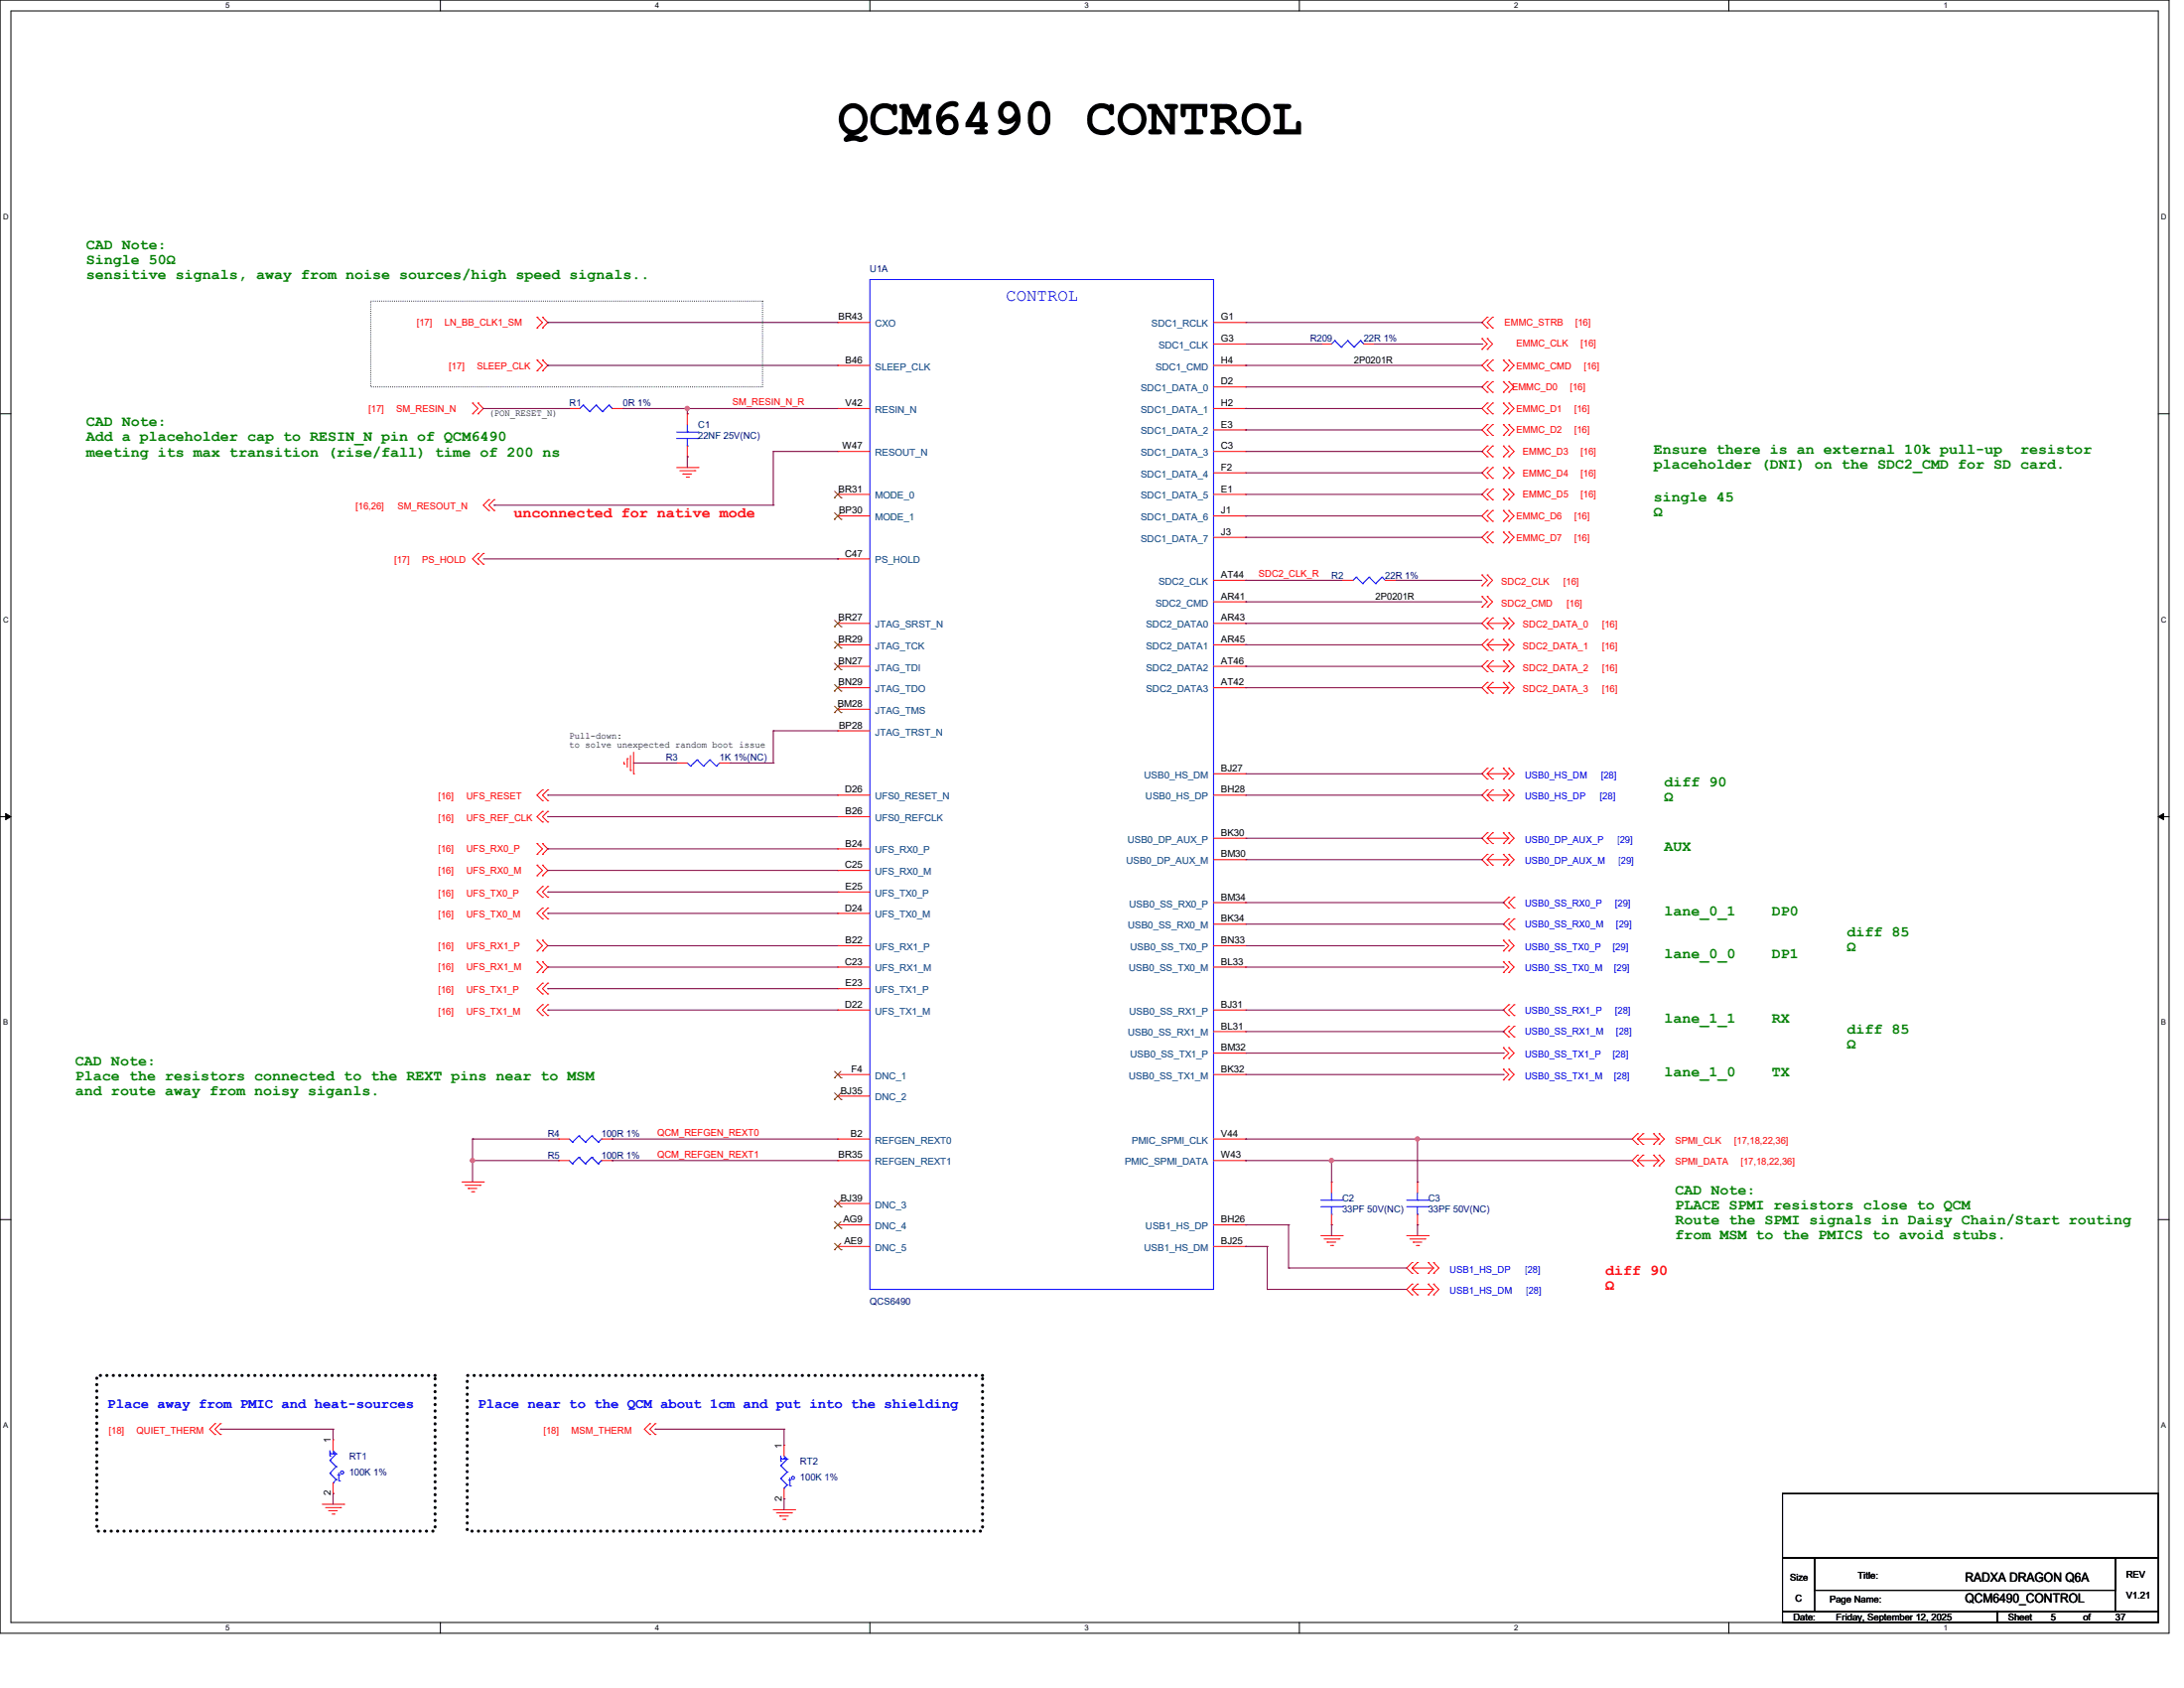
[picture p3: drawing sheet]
<svg xmlns="http://www.w3.org/2000/svg" width="558mm" height="431mm" viewBox="0 0 558 431" stroke-linecap="round" stroke-linejoin="round" font-family="sans-serif">
<g fill="none" stroke="#000" stroke-width=".25">
<path d="M0 0h554.2v417h-554.2zM2.8 2.8h548.6v411.5h-548.6zM112.5 0v2.8M222.2 0v2.8M332 0v2.8M441.7 0v2.8M0 105.7h2.8M551.4 105.7h2.8M0 208.5h2.8M1.4 207.7l1.4 .8-1.4 .8zM551.4 208.5l1.4-.8v1.6zM551.4 208.5h2.8"/>
<path d="M0 311.4h2.8M551.4 311.4h2.8M455.4 381.3h96v16.5h-96zM455.4 397.8h8.2v13.7h-8.2zM463.6 397.8h76.9v8.3h-76.9zM540.5 397.8h10.9v13.7h-10.9zM112.5 414.3v2.7M222.2 414.3v2.7M332 414.3v2.7M441.7 414.3v2.7M455.4 411.5h54.9v2.8h-54.9zM463.6 411.5h82.3"/>
<path d="M510.3 411.5h41.1v2.8h-41.1zM545.9 411.5h.1"/>
</g>
<path d="M1.4 207.7l1.4 .8-1.4 .8zM551.4 208.5l1.4-.8v1.6z" fill="#000"/>
<path d="M24.7 351.2h86.5v39.7h-86.5zM119.4 351.2h131.6v39.7h-131.6z" fill="none" stroke="#000" stroke-width=".8" stroke-dasharray="0 1.6"/>
<path d="M94.7 76.9h100.1v21.9h-100.1z" fill="none" stroke="#000" stroke-width=".25" stroke-dasharray="0 .5"/>
<g fill="none" stroke="#f00" stroke-width=".25">
<path d="M137.2 83.7h.1M137.2 81h.1M137.2 94.7h.1M137.2 91.9h.1M137.2 81l1.4 1.3-1.4 1.4M137.2 91.9l1.4 1.4-1.4 1.4M138.6 81h.1M138.6 83.7h.1M138.6 91.9h.1M138.6 94.7h.1M138.6 81l1.4 1.3-1.4 1.4M138.6 91.9l1.4 1.4-1.4 1.4"/>
<path d="M214 82.3h.1M214 93.3h.1M214 82.3h8.2M214 93.3h8.2M310 82.3h8.3M310 93.3h8.3M310 98.8h8.3M310 87.8h8.3M318.3 82.3h.1M318.3 93.3h.1M318.3 98.8h.1M318.3 87.8h.1"/>
<path d="M337.5 87.8h.1M337.5 87.8h2.7M348.4 87.8h2.8M351.2 87.8h.1M378.6 89.2h.1M378.6 86.4h.1M378.6 86.4l1.4 1.4-1.4 1.4M380 91.9h.1M380 94.7h.1M380 89.2h.1M380 86.4h.1M380 81h.1"/>
<path d="M380 83.7h.1M380 97.5h.1M380 91.9l-1.4 1.4 1.4 1.4M380 86.4l1.3 1.4-1.3 1.4M380 81l-1.4 1.3 1.4 1.4M380 97.5l-1.4 1.3 1.4 1.4M381.3 94.7h.1M381.3 91.9h.1M381.3 83.7h.1M381.3 81h.1M381.3 97.5h.1M381.3 91.9l-1.3 1.4 1.3 1.4"/>
<path d="M381.3 97.5l-1.3 1.3 1.3 1.4M381.3 81l-1.3 1.3 1.3 1.4M384.1 94.7h.1M384.1 91.9h.1M384.1 97.5h.1M384.1 91.9l1.4 1.4-1.4 1.4M384.1 97.5l1.4 1.3-1.4 1.4M385.5 94.7h.1M385.5 91.9h.1M385.5 97.5h.1M385.5 91.9l1.3 1.4-1.3 1.4M385.5 97.5l1.3 1.3-1.3 1.4"/>
<path d="M120.7 105.7h.1M120.7 102.9h.1M120.7 102.9l1.4 1.4-1.4 1.4M122.1 102.9h.1M122.1 105.7h.1M122.1 102.9l1.4 1.4-1.4 1.4M145.5 104.3h.1M145.5 104.3h2.7M156.4 104.3h2.8M159.2 104.3h.1M172.9 119.4h5.5M175.6 105.7h.1"/>
<path d="M175.6 116.6h.1M175.6 105.7v2.7M175.6 113.9v2.7M178.4 119.4h.1M214 104.3h.1M214 115.3h.1M214 104.3h8.2M214 115.3h8.2M310 104.3h8.3M310 115.3h8.3M310 109.8h8.3M318.3 104.3h.1"/>
<path d="M318.3 109.8h.1M318.3 115.3h.1M380 102.9h.1M380 105.7h.1M380 108.4h.1M380 111.2h.1M380 100.2h.1M380 113.9h.1M380 116.6h.1M380 119.4h.1M380 102.9l-1.4 1.4 1.4 1.4M380 108.4l-1.4 1.4 1.4 1.4"/>
<path d="M380 113.9l-1.4 1.4 1.4 1.3M380 119.4l-1.4 1.3 1.4 1.4M381.3 105.7h.1M381.3 102.9h.1M381.3 111.2h.1M381.3 108.4h.1M381.3 100.2h.1M381.3 116.6h.1M381.3 113.9h.1M381.3 119.4h.1M381.3 102.9l-1.3 1.4 1.3 1.4M381.3 108.4l-1.3 1.4 1.3 1.4"/>
<path d="M381.3 113.9l-1.3 1.4 1.3 1.3M381.3 119.4l-1.3 1.3 1.3 1.4M384.1 105.7h.1M384.1 102.9h.1M384.1 111.2h.1M384.1 108.4h.1M384.1 100.2h.1M384.1 116.6h.1M384.1 113.9h.1M384.1 119.4h.1M384.1 102.9l1.4 1.4-1.4 1.4M384.1 108.4l1.4 1.4-1.4 1.4"/>
<path d="M384.1 119.4l1.4 1.3-1.4 1.4M384.1 113.9l1.4 1.4-1.4 1.3M385.5 105.7h.1M385.5 102.9h.1M385.5 111.2h.1M385.5 108.4h.1M385.5 100.2h.1M385.5 116.6h.1M385.5 113.9h.1M385.5 119.4h.1M385.5 102.9l1.3 1.4-1.3 1.4M385.5 108.4l1.3 1.4-1.3 1.4"/>
<path d="M385.5 113.9l1.3 1.4-1.3 1.3M385.5 119.4l1.3 1.3-1.3 1.4M124.9 127.6h.1M124.9 130.3h.1M124.9 127.6l-1.4 1.4 1.4 1.3M126.2 127.6h.1M126.2 130.3h.1M126.2 127.6l-1.3 1.4 1.3 1.3M173.7 120.2h3.8M174.5 121h.1M174.5 121h2.2M175.3 121.8h.6"/>
<path d="M175.9 121.8h.1M177.5 120.2h.1M214 126.2h.1M214 131.7h.1M214 126.2h8.2M214 131.7h8.2M310 126.2h8.3M310 131.7h8.3M310 120.7h8.3M310 137.2h8.3M318.3 120.7h.1M318.3 126.2h.1"/>
<path d="M318.3 131.7h.1M318.3 137.2h.1M380 130.3h.1M380 133.1h.1M380 135.8h.1M380 138.6h.1M380 124.9h.1M380 127.6h.1M380 122.1h.1M380 130.3l-1.4 1.4 1.4 1.4M380 135.8l-1.4 1.4 1.4 1.4M380 124.9l-1.4 1.3 1.4 1.4"/>
<path d="M381.3 133.1h.1M381.3 130.3h.1M381.3 138.6h.1M381.3 135.8h.1M381.3 127.6h.1M381.3 124.9h.1M381.3 122.1h.1M381.3 130.3l-1.3 1.4 1.3 1.4M381.3 124.9l-1.3 1.3 1.3 1.4M381.3 135.8l-1.3 1.4 1.3 1.4M384.1 133.1h.1M384.1 130.3h.1"/>
<path d="M384.1 138.6h.1M384.1 135.8h.1M384.1 127.6h.1M384.1 124.9h.1M384.1 122.1h.1M384.1 130.3l1.4 1.4-1.4 1.4M384.1 135.8l1.4 1.4-1.4 1.4M384.1 124.9l1.4 1.3-1.4 1.4M385.5 133.1h.1M385.5 130.3h.1M385.5 138.6h.1M385.5 135.8h.1"/>
<path d="M385.5 127.6h.1M385.5 124.9h.1M385.5 122.1h.1M385.5 130.3l1.3 1.4-1.3 1.4M385.5 135.8l1.3 1.4-1.3 1.4M385.5 124.9l1.3 1.3-1.3 1.4M122.1 141.3h.1M122.1 144.1h.1M122.1 141.3l-1.4 1.4 1.4 1.4M123.5 141.3h.1M123.5 144.1h.1M123.5 141.3l-1.4 1.4 1.4 1.4"/>
<path d="M214 142.7h.1M214 159.2h.1M214 159.2h8.2M214 142.7h8.2M310 159.2h8.3M310 148.2h8.3M310 153.7h8.3M318.3 148.2h.1M318.3 153.7h.1M318.3 159.2h.1M342.9 148.2h.1M342.9 148.2h2.8"/>
<path d="M353.9 148.2h2.8M356.7 148.2h.1M378.6 146.8h.1M378.6 149.6h.1M378.6 152.3h.1M378.6 155h.1M378.6 146.8l1.4 1.4-1.4 1.4M378.6 152.3l1.4 1.4-1.4 1.3M380 146.8h.1M380 149.6h.1M380 152.3h.1M380 155h.1"/>
<path d="M380 157.8h.1M380 159.2h.1M380 146.8l1.3 1.4-1.3 1.4M380 152.3l1.3 1.4-1.3 1.3M380 157.8l-1.4 1.4 1.4 1.3M380 159.2l1.3 1.3M380 159.2h5.5M381.3 157.8h.1M381.3 157.8l-1.3 1.4M384.1 157.8h.1M384.1 157.8l1.4 1.4M385.5 157.8h.1"/>
<path d="M385.5 157.8l1.3 1.4-1.3 1.3M385.5 159.2l-1.4 1.3M214 164.6h.1M214 170.1h.1M214 175.6h.1M214 164.6h8.2M214 170.1h8.2M214 175.6h8.2M310 164.6h8.3M310 170.1h8.3M310 175.6h8.3M318.3 164.6h.1"/>
<path d="M318.3 170.1h.1M318.3 175.6h.1M380 160.5h.1M380 166h.1M380 163.3h.1M380 164.6h.1M380 171.5h.1M380 168.7h.1M380 170.1h.1M380 177h.1M380 174.2h.1M380 175.6h.1"/>
<path d="M380 163.3l-1.4 1.3 1.4 1.4M380 164.6l1.3 1.4M380 164.6h5.5M380 168.7l-1.4 1.4 1.4 1.4M380 170.1l1.3 1.4M380 170.1h5.5M380 174.2l-1.4 1.4 1.4 1.4M380 175.6l1.3 1.4M380 175.6h5.5M381.3 160.5h.1M381.3 163.3h.1M381.3 166h.1"/>
<path d="M381.3 168.7h.1M381.3 171.5h.1M381.3 174.2h.1M381.3 177h.1M381.3 163.3l-1.3 1.3M381.3 168.7l-1.3 1.4M381.3 174.2l-1.3 1.4M384.1 160.5h.1M384.1 163.3h.1M384.1 166h.1M384.1 168.7h.1M384.1 171.5h.1"/>
<path d="M384.1 174.2h.1M384.1 177h.1M384.1 163.3l1.4 1.3M384.1 168.7l1.4 1.4M384.1 174.2l1.4 1.4M385.5 160.5h.1M385.5 163.3h.1M385.5 166h.1M385.5 168.7h.1M385.5 171.5h.1M385.5 174.2h.1M385.5 177h.1"/>
<path d="M385.5 163.3l1.3 1.3-1.3 1.4M385.5 164.6l-1.4 1.4M385.5 168.7l1.3 1.4-1.3 1.4M385.5 170.1l-1.4 1.4M385.5 174.2l1.3 1.4-1.3 1.4M385.5 175.6l-1.4 1.4M159.4 195.1h.1M159.4 194.6v.5M160.3 193.7h.1M160.3 193.7v2.2M161.1 196.7h.1M161.1 192.9v3.8"/>
<path d="M161.9 197.6h.1M161.9 192.1v5.5M172.9 194.8h.1M172.9 194.8h2.7M183.9 194.8h2.7M186.6 194.8h.1M214 181.1h.1M214 186.6h.1M214 181.1h8.2M214 186.6h8.2M310 197.6h8.3M318.3 197.6h.1"/>
<path d="M380 198.9h.1M380 196.2h.1M380 197.6h.1M380 196.2l-1.4 1.4 1.4 1.3M380 197.6l1.3 1.3M380 197.6h5.5M381.3 196.2h.1M381.3 198.9h.1M381.3 196.2l-1.3 1.4M384.1 196.2h.1M384.1 198.9h.1M384.1 196.2l1.4 1.4"/>
<path d="M385.5 196.2h.1M385.5 198.9h.1M385.5 196.2l1.3 1.4-1.3 1.3M385.5 197.6l-1.4 1.3M137.2 218.1h.1M137.2 215.4h.1M137.2 215.4l1.4 1.3-1.4 1.4M138.6 201.7h.1M138.6 204.4h.1M138.6 207.2h.1M138.6 209.9h.1M138.6 215.4h.1"/>
<path d="M138.6 218.1h.1M138.6 201.7l-1.4 1.3 1.4 1.4M138.6 207.2l-1.4 1.3 1.4 1.4M138.6 215.4l1.4 1.3-1.4 1.4M140 201.7h.1M140 204.4h.1M140 207.2h.1M140 209.9h.1M140 201.7l-1.4 1.3 1.4 1.4M140 207.2l-1.4 1.3 1.4 1.4M214 203h.1M214 208.5h.1"/>
<path d="M214 216.7h.1M214 203h8.2M214 208.5h8.2M214 216.7h8.2M310 203h8.3M310 214h8.3M310 219.5h8.3M318.3 203h.1M318.3 214h.1M318.3 219.5h.1M380 204.4h.1M380 201.7h.1"/>
<path d="M380 203h.1M380 215.4h.1M380 212.6h.1M380 214h.1M380 218.1h.1M380 219.5h.1M380 201.7l-1.4 1.3 1.4 1.4M380 203l1.3 1.4M380 203h5.5M380 212.6l-1.4 1.4 1.4 1.4M380 214l1.3 1.4M380 214h5.5"/>
<path d="M380 218.1l-1.4 1.4 1.4 1.4M380 219.5l1.3 1.4M380 219.5h5.5M381.3 201.7h.1M381.3 204.4h.1M381.3 212.6h.1M381.3 215.4h.1M381.3 218.1h.1M381.3 201.7l-1.3 1.3M381.3 212.6l-1.3 1.4M381.3 218.1l-1.3 1.4M384.1 201.7h.1"/>
<path d="M384.1 204.4h.1M384.1 212.6h.1M384.1 215.4h.1M384.1 218.1h.1M384.1 201.7l1.4 1.3M384.1 212.6l1.4 1.4M384.1 218.1l1.4 1.4M385.5 201.7h.1M385.5 204.4h.1M385.5 212.6h.1M385.5 215.4h.1M385.5 218.1h.1"/>
<path d="M385.5 201.7l1.3 1.3-1.3 1.4M385.5 203l-1.4 1.4M385.5 212.6l1.3 1.4-1.3 1.4M385.5 214l-1.4 1.4M385.5 218.1l1.3 1.4-1.3 1.4M385.5 219.5l-1.4 1.4M137.2 223.6h.1M137.2 220.9h.1M137.2 220.9l1.4 1.3-1.4 1.4M138.6 220.9h.1M138.6 223.6h.1M138.6 226.4h.1"/>
<path d="M138.6 229.1h.1M138.6 231.9h.1M138.6 234.6h.1M138.6 220.9l1.4 1.3-1.4 1.4M138.6 226.4l-1.4 1.4 1.4 1.3M138.6 231.9l-1.4 1.3 1.4 1.4M140 226.4h.1M140 229.1h.1M140 231.9h.1M140 234.6h.1M140 226.4l-1.4 1.4 1.4 1.3M140 231.9l-1.4 1.3 1.4 1.4"/>
<path d="M214 222.2h.1M214 227.8h.1M214 233.2h.1M214 222.2h8.2M214 227.8h8.2M214 233.2h8.2M310 236h8.3M310 230.5h8.3M318.3 236h.1M318.3 230.5h.1M380 220.9h.1M381.3 220.9h.1"/>
<path d="M384.1 220.9h.1M385.5 234.6h.1M385.5 237.3h.1M385.5 229.1h.1M385.5 231.9h.1M385.5 220.9h.1M385.5 234.6l-1.4 1.4 1.4 1.3M385.5 229.1l-1.4 1.4 1.4 1.4M386.8 237.3h.1M386.8 234.6h.1M386.8 231.9h.1M386.8 229.1h.1"/>
<path d="M386.8 234.6l-1.3 1.4 1.3 1.3M386.8 229.1l-1.3 1.4 1.3 1.4M137.2 242.8h.1M137.2 240.1h.1M137.2 248.3h.1M137.2 245.6h.1M137.2 240.1l1.4 1.4-1.4 1.3M137.2 245.6l1.4 1.3-1.4 1.4M138.6 240.1h.1M138.6 242.8h.1M138.6 245.6h.1M138.6 248.3h.1"/>
<path d="M138.6 251h.1M138.6 253.8h.1M138.6 256.5h.1M138.6 259.3h.1M138.6 240.1l1.4 1.4-1.4 1.3M138.6 245.6l1.4 1.3-1.4 1.4M138.6 251l-1.4 1.4 1.4 1.4M138.6 256.5l-1.4 1.4 1.4 1.4M140 251h.1M140 253.8h.1M140 256.5h.1M140 259.3h.1"/>
<path d="M140 251l-1.4 1.4 1.4 1.4M140 256.5l-1.4 1.4 1.4 1.4M214 241.5h.1M214 252.4h.1M214 257.9h.1M214 246.9h.1M214 241.5h8.2M214 252.4h8.2M214 257.9h8.2M214 246.9h8.2M310 241.5h8.3M310 257.9h8.3"/>
<path d="M310 246.9h8.3M318.3 257.9h.1M318.3 246.9h.1M318.3 241.5h.1M384.1 245.6h.1M384.1 248.3h.1M384.1 240.1h.1M384.1 242.8h.1M384.1 245.6l1.4 1.3-1.4 1.4M384.1 240.1l1.4 1.4-1.4 1.3M385.5 245.6h.1M385.5 248.3h.1"/>
<path d="M385.5 240.1h.1M385.5 242.8h.1M385.5 256.5h.1M385.5 259.3h.1M385.5 245.6l1.3 1.3-1.3 1.4M385.5 240.1l1.3 1.4-1.3 1.3M385.5 256.5l-1.4 1.4 1.4 1.4M386.8 259.3h.1M386.8 256.5h.1M386.8 256.5l-1.3 1.4 1.3 1.4M214 274.4h.1M214 279.9h.1"/>
<path d="M214 274.4h8.2M214 279.9h8.2M310 274.4h8.3M310 263.4h8.3M310 268.9h8.3M318.3 263.4h.1M318.3 274.4h.1M318.3 268.9h.1M384.1 273h.1M384.1 275.8h.1M384.1 267.5h.1M384.1 270.3h.1"/>
<path d="M384.1 273l1.4 1.4-1.4 1.4M384.1 267.5l1.4 1.4-1.4 1.4M385.5 262h.1M385.5 264.8h.1M385.5 273h.1M385.5 275.8h.1M385.5 267.5h.1M385.5 270.3h.1M385.5 262l-1.4 1.4 1.4 1.4M385.5 273l1.3 1.4-1.3 1.4M385.5 267.5l1.3 1.4-1.3 1.4M386.8 264.8h.1"/>
<path d="M386.8 262h.1M386.8 262l-1.3 1.4 1.3 1.4M142.7 296.3h.1M142.7 290.8h.1M142.7 290.8h2.8M142.7 296.3h2.8M153.7 290.8h2.7M153.7 296.3h2.7M156.4 296.3h.1M156.4 290.8h.1M214 290.8h.1M214 296.3h.1"/>
<path d="M214 290.8h8.2M214 296.3h8.2M310 290.8h8.3M310 296.3h8.3M318.3 290.8h.1M318.3 296.3h.1M418.4 292.2h.1M418.4 289.5h.1M418.4 290.8h.1M418.4 297.7h.1M418.4 294.9h.1M418.4 296.3h.1"/>
<path d="M418.4 289.5l-1.4 1.3 1.4 1.4M418.4 290.8l1.4 1.4M418.4 290.8h5.5M418.4 294.9l-1.4 1.4 1.4 1.4M418.4 296.3l1.4 1.4M418.4 296.3h5.5M419.8 289.5h.1M419.8 292.2h.1M419.8 294.9h.1M419.8 297.7h.1M419.8 289.5l-1.4 1.3M419.8 294.9l-1.4 1.4"/>
<path d="M422.5 289.5h.1M422.5 292.2h.1M422.5 294.9h.1M422.5 297.7h.1M422.5 289.5l1.4 1.3M422.5 294.9l1.4 1.4M423.9 289.5h.1M423.9 292.2h.1M423.9 294.9h.1M423.9 297.7h.1M423.9 289.5l1.3 1.3-1.3 1.4M423.9 290.8l-1.4 1.4"/>
<path d="M423.9 294.9l1.3 1.4-1.3 1.4M423.9 296.3l-1.4 1.4M118 301.8h5.5M118.8 302.6h3.9M119.6 303.4h.1M119.6 303.4h2.2M120.5 304.3h.5M121 304.3h.1M122.7 302.6h.1M123.5 301.8h.1M214 312.8h.1M214 318.3h.1"/>
<path d="M214 307.3h.1M214 312.8h8.2M214 318.3h8.2M214 307.3h8.2M310 312.8h8.3M310 318.3h8.3M318.3 312.8h.1M318.3 318.3h.1M337.5 315.5h5.4M338.3 316.4h3.8M339.1 317.2h.1M339.1 317.2h2.2"/>
<path d="M339.9 318h.6M340.2 301.8h.1M340.2 312.8h.1M340.2 301.8v2.7M340.2 310v2.8M340.5 318h.1M342.1 316.4h.1M342.9 315.5h.1M359.4 315.5h5.5M360.2 316.4h3.9M361.1 317.2h.1M361.1 317.2h2.2"/>
<path d="M361.9 318h.5M362.2 301.8h.1M362.2 312.8h.1M362.2 301.8v2.7M362.2 310v2.8M362.4 318h.1M364.1 316.4h.1M364.9 315.5h.1M360.8 325.1h.1M360.8 322.4h.1M360.8 323.8h.1M360.8 330.6h.1"/>
<path d="M360.8 327.9h.1M360.8 329.2h.1M360.8 322.4l-1.4 1.4 1.4 1.3M360.8 323.8l1.4 1.3M360.8 323.8h5.5M360.8 327.9l-1.4 1.3 1.4 1.4M360.8 329.2l1.4 1.4M360.8 329.2h5.5M362.2 322.4h.1M362.2 325.1h.1M362.2 327.9h.1M362.2 330.6h.1"/>
<path d="M362.2 322.4l-1.4 1.4M362.2 327.9l-1.4 1.3M364.9 322.4h.1M364.9 325.1h.1M364.9 327.9h.1M364.9 330.6h.1M364.9 322.4l1.4 1.4M364.9 327.9l1.4 1.3M366.3 322.4h.1M366.3 325.1h.1M366.3 327.9h.1M366.3 330.6h.1"/>
<path d="M366.3 322.4l1.3 1.4-1.3 1.3M366.3 323.8l-1.4 1.3M366.3 327.9l1.3 1.3-1.3 1.4M366.3 329.2l-1.4 1.4M54.9 363.5h.1M54.9 366.3h.1M54.9 363.5l-1.3 1.4 1.3 1.4M56.3 363.5h.1M56.3 366.3h.1M56.3 363.5l-1.4 1.4 1.4 1.4M85.1 367.6h.1M85.1 367.6v2.8"/>
<path d="M85.1 378.6v2.7M166 363.5h.1M166 366.3h.1M166 363.5l-1.4 1.4 1.4 1.4M167.4 363.5h.1M167.4 366.3h.1M167.4 363.5l-1.4 1.4 1.4 1.4M200.3 369h.1M200.3 369v2.8M200.3 380v2.7M82.3 384.1h5.5M83.2 384.9h3.8"/>
<path d="M84 385.7h.1M84 385.7h2.2M84.8 386.6h.5M85.1 381.3h.1M85.3 386.6h.1M87 384.9h.1M87.8 384.1h.1M197.6 385.5h5.4M198.4 386.3h3.8M199.2 387.1h.1M199.2 387.1h2.2M200 387.9h.6"/>
<path d="M200.3 382.7h.1M200.6 387.9h.1M202.2 386.3h.1M203 385.5h.1"/>
</g>
<g fill="none" stroke="#00f" stroke-width=".25">
<path d="M222.2 71.4h87.8v257.8h-87.8zM341 87h.1M341 87l-.8 .8M341 87l1.7 1.6M342.7 88.6h.1M344.3 87h.1M344.3 87l-1.6 1.6M344.3 87l1.6 1.6M345.9 88.6h.1M347.6 87h.1M347.6 87l-1.7 1.6M347.6 87l.8 .8"/>
<path d="M348.4 87.8h.1M149 103.5h.1M149 103.5l-.8 .8M149 103.5l1.7 1.6M150.7 105.1h.1M152.3 103.5h.1M152.3 103.5l-1.6 1.6M152.3 103.5l1.6 1.6M153.9 105.1h.1M155.6 103.5h.1M155.6 103.5l-1.7 1.6M155.6 103.5l.8 .8"/>
<path d="M156.4 104.3h.1M172.9 112h5.5M172.9 110.3h5.5M175.6 113.9h.1M175.6 110.3h.1M175.6 108.4v1.9M175.6 112v1.9M178.4 112h.1M178.4 110.3h.1M346.5 147.4h.1M346.5 147.4l-.8 .8M346.5 147.4l1.6 1.6"/>
<path d="M348.1 149h.1M349.8 147.4h.1M349.8 147.4l-1.7 1.6M349.8 147.4l1.7 1.6M351.5 149h.1M353.1 147.4h.1M353.1 147.4l-1.6 1.6M353.1 147.4l.8 .8M353.9 148.2h.1M175.6 194.8l.8 .8M176.4 195.6h.1M178.1 194h.1"/>
<path d="M178.1 194l-1.7 1.6M178.1 194l1.6 1.6M179.7 195.6h.1M181.4 194h.1M181.4 194l-1.7 1.6M181.4 194l1.6 1.6M183 195.6h.1M183.9 194.8h.1M183.9 194.8l-.9 .8M145.5 296.3l.8 .8M145.5 290.8l.8 .8M146.3 297.1h.1"/>
<path d="M146.3 291.6h.1M147.9 295.5h.1M147.9 290h.1M147.9 295.5l-1.6 1.6M147.9 295.5l1.7 1.6M147.9 290l-1.6 1.6M147.9 290l1.7 1.6M149.6 297.1h.1M149.6 291.6h.1M151.2 295.5h.1M151.2 290h.1M151.2 295.5l-1.6 1.6"/>
<path d="M151.2 295.5l1.7 1.6M151.2 290l-1.6 1.6M151.2 290l1.7 1.6M152.9 297.1h.1M152.9 291.6h.1M153.7 296.3h.1M153.7 290.8h.1M153.7 296.3l-.8 .8M153.7 290.8l-.8 .8M337.5 308.1h5.4M337.5 306.5h5.4M340.2 310h.1"/>
<path d="M340.2 306.5h.1M340.2 304.5v2M340.2 308.1v1.9M342.9 308.1h.1M342.9 306.5h.1M359.4 308.1h5.5M359.4 306.5h5.5M362.2 310h.1M362.2 306.5h.1M362.2 304.5v2M362.2 308.1v1.9M364.9 308.1h.1"/>
<path d="M364.9 306.5h.1M84.3 372.9h.1M84.3 376.1h.1M84.3 370.9h.1M84.3 371.8h.1M84.3 372.9l1.6 1.6M84.3 376.1l1.6 1.7M84.3 371.2h1M84.3 370.4v1.4M85.1 378.6h.1M85.1 370.9h.1M85.1 370.4l.8 .8"/>
<path d="M85.1 370.9l.2 .3M85.3 371.2h.1M85.9 374.5h.1M85.9 377.8h.1M85.9 371.2h.1M85.9 371.2l-1.6 1.7M85.9 374.5l-1.6 1.6M85.9 377.8l-.8 .8M199.5 374.2h.1M199.5 377.5h.1M199.5 372.3h.1M199.5 373.1h.1"/>
<path d="M199.5 374.2l1.6 1.7M199.5 377.5l1.6 1.7M199.5 372.6h1.1M199.5 371.8v1.3M200.3 380h.1M200.3 372.3h.1M200.3 371.8l.8 .8M200.3 372.3l.3 .3M200.6 372.6h.1M201.1 375.9h.1M201.1 379.2h.1M201.1 372.6h.1"/>
<path d="M201.1 372.6l-1.6 1.6M201.1 375.9l-1.6 1.6M201.1 379.2l-.8 .8"/>
<circle cx="87.4" cy="376" r=".4"/>
<circle cx="202.6" cy="377.4" r=".38"/>
</g>
<g fill="none" stroke="#804000" stroke-width=".25">
<path d="M213.2 127.1h.1M213.2 132.6h.1M213.2 125.4l1.7 1.7M213.2 130.9l1.7 1.7M214.8 125.4l-1.6 1.7M214.8 130.9l-1.6 1.7M214.9 127.1h.1M214.9 132.6h.1M213.2 158.4l1.7 1.6M214.8 158.4l-1.6 1.6M213.2 165.5h.1M213.2 171h.1"/>
<path d="M213.2 176.4h.1M213.2 160h.1M213.2 163.8l1.7 1.7M213.2 169.3l1.7 1.7M213.2 174.8l1.7 1.6M214.8 163.8l-1.6 1.7M214.8 169.3l-1.6 1.7M214.8 174.8l-1.6 1.6M214.9 165.5h.1M214.9 171h.1M214.9 176.4h.1M214.9 160h.1"/>
<path d="M213.2 181.9h.1M213.2 180.3l1.7 1.6M214.8 180.3l-1.6 1.6M214.9 181.9h.1M213.2 275.2h.1M213.2 273.6l1.7 1.6M213.2 279.1l1.7 1.6M214.8 273.6l-1.6 1.6M214.8 279.1l-1.6 1.6M214.9 275.2h.1M213.2 280.7h.1M214.9 280.7h.1"/>
<path d="M213.2 313.6h.1M213.2 319.1h.1M213.2 308.1h.1M213.2 312l1.7 1.6M213.2 317.5l1.7 1.6M213.2 306.5l1.7 1.6M214.8 312l-1.6 1.6M214.8 317.5l-1.6 1.6M214.8 306.5l-1.6 1.6M214.9 313.6h.1M214.9 319.1h.1M214.9 308.1h.1"/>
</g>
<path d="M123.5 104.3h.1M123.5 104.3h22M159.2 104.3h.1M159.2 104.3h54.8M175.6 104.3h.1M167.4 364.9h.1M167.4 364.9h32.9M200.3 364.9h.1M200.3 364.9v4.1M200.3 382.7h.1M200.3 382.7v2.8" fill="none" stroke="#800040" stroke-width=".25"/>
<path d="M140 82.3h.1M140 93.3h.1M140 82.3h74M140 93.3h74" fill="none" stroke="#400040" stroke-width=".25"/>
<circle cx="175.6" cy="104.3" r=".53" fill="#f0f"/>
<circle cx="175.6" cy="104.3" r=".53" fill="none" stroke="#f0f" stroke-width=".25"/>
<g fill="none" stroke="#800040" stroke-width=".25">
<path d="M175.6 116.6h.1M175.6 116.6v2.8M197.6 115.3h.1M197.6 115.3v13.7M197.6 115.3h16.4M126.2 129h.1M126.2 129h71.4M197.6 129h.1M123.5 142.7h90.5M214 142.7h.1M318.3 148.2h.1M318.3 153.7h.1"/>
<path d="M318.3 159.2h.1M318.3 148.2h24.6M318.3 153.7h60.3M318.3 159.2h60.3M356.7 148.2h.1M356.7 148.2h21.9M318.3 164.6h.1M318.3 170.1h.1M318.3 175.6h.1M318.3 164.6h60.3M318.3 170.1h60.3M318.3 175.6h60.3"/>
<path d="M161.9 194.8h.1M161.9 194.8h11M186.6 194.8h.1M186.6 194.8h11M197.6 186.6h.1M197.6 186.6h16.4M318.3 197.6h60.3M378.6 197.6h.1M140 203h.1M140 208.5h.1M140 216.7h.1M140 203h74"/>
<path d="M140 208.5h74M140 216.7h74M318.3 203h60.3M378.6 203h.1M140 222.2h.1M140 227.8h.1M140 233.2h.1M140 222.2h74M140 227.8h74M140 233.2h74M318.3 236h65.8M318.3 230.5h65.8"/>
<path d="M384.1 236h.1M384.1 230.5h.1M140 241.5h.1M140 246.9h.1M140 252.4h.1M140 257.9h.1M140 241.5h74M140 246.9h74M140 252.4h74M140 257.9h74M318.3 241.5h65.8M318.3 246.9h65.8"/>
<path d="M318.3 257.9h65.8M384.1 246.9h.1M384.1 241.5h.1M384.1 257.9h.1M318.3 263.4h65.8M318.3 274.4h65.8M318.3 268.9h65.8M384.1 263.4h.1M384.1 274.4h.1M384.1 268.9h.1M318.3 290.8h.1M318.3 290.8h43.9"/>
</g>
<circle cx="362.1" cy="290.8" r=".53" fill="#f0f"/>
<circle cx="362.1" cy="290.8" r=".53" fill="none" stroke="#f0f" stroke-width=".25"/>
<path d="M318.3 296.3h.1M318.3 296.3h98.7M340.2 296.3h.1M362.2 290.8h.1M362.2 290.8h54.8" fill="none" stroke="#800040" stroke-width=".25"/>
<circle cx="340.2" cy="296.3" r=".53" fill="#f0f"/>
<circle cx="340.2" cy="296.3" r=".53" fill="none" stroke="#f0f" stroke-width=".25"/>
<g fill="none" stroke="#800040" stroke-width=".25">
<path d="M318.3 93.3h.1M318.3 93.3h60.3M318.3 98.8h60.3M318.3 87.8h19.2M318.3 82.3h60.3M337.5 87.8h.1M378.6 98.8h.1M378.6 82.3h.1M175.6 105.7h.1M175.6 104.3v1.4M318.3 109.8h.1M318.3 104.3h.1"/>
<path d="M318.3 109.8h60.3M318.3 104.3h60.3M318.3 115.3h60.3M378.6 115.3h.1M318.3 131.7h.1M318.3 137.2h.1M318.3 131.7h60.3M318.3 137.2h60.3M318.3 120.7h60.3M318.3 126.2h60.3M378.6 120.7h.1M378.6 126.2h.1"/>
<path d="M197.6 194.8h.1M197.6 186.6v8.2M318.3 214h60.3M318.3 219.5h60.3M378.6 214h.1M378.6 219.5h.1M120.7 290.8h.1M120.7 296.3h.1M120.7 290.8h22M120.7 296.3h22M120.7 290.8v11M156.4 290.8h.1"/>
<path d="M156.4 296.3h.1M156.4 290.8h57.6M156.4 296.3h57.6M340.2 296.3h.1M340.2 296.3v5.5M362.2 290.8v11M318.3 318.3h.1M318.3 312.8h.1M318.3 318.3h5.5M318.3 312.8h10.9M323.8 318.3h.1M323.8 318.3v10.9"/>
<path d="M329.2 312.8h.1M329.2 312.8v11M340.2 312.8h.1M340.2 312.8v2.7M362.2 312.8h.1M362.2 301.8h.1M362.2 312.8v2.7M323.8 329.2h.1M323.8 329.2h35.6M329.2 323.8h.1M329.2 323.8h30.2M56.3 364.9h.1"/>
<path d="M56.3 364.9h28.8M85.1 364.9h.1M85.1 364.9v2.7M85.1 381.3h.1M85.1 381.3v2.8"/>
</g>
<circle cx="120.7" cy="296.3" r=".53" fill="#f0f"/>
<circle cx="120.7" cy="296.3" r=".53" fill="none" stroke="#f0f" stroke-width=".25"/>
<path d="M351.2 87.8h27.4M378.6 87.8h.1" fill="none" stroke="#800040" stroke-width=".25"/>
<circle cx="175.6" cy="104.3" r=".53" fill="#f0f"/>
<circle cx="175.6" cy="104.3" r=".53" fill="none" stroke="#f0f" stroke-width=".25"/>
<circle cx="362.1" cy="290.8" r=".53" fill="#f0f"/>
<circle cx="362.1" cy="290.8" r=".53" fill="none" stroke="#f0f" stroke-width=".25"/>
<circle cx="340.2" cy="296.3" r=".53" fill="#f0f"/>
<circle cx="340.2" cy="296.3" r=".53" fill="none" stroke="#f0f" stroke-width=".25"/>
<circle cx="120.7" cy="296.3" r=".53" fill="#f0f"/>
<circle cx="120.7" cy="296.3" r=".53" fill="none" stroke="#f0f" stroke-width=".25"/>
<text font-size="13.2" x="214" y="34.3">QCM6490 CONTROL</text>
<text font-size="4.4" fill="#00f" x="257.1" y="76.7">CONTROL</text>
<g font-size="3.8" fill="#008000">
<text x="22" y="63.6">CAD Note:</text>
<text x="22" y="67.4">Single 50Ω</text>
<text x="22" y="71.2">sensitive signals, away from noise sources/high speed signals..</text>
<text x="22" y="108.9">CAD Note:</text>
<text x="22" y="112.7">Add a placeholder cap to RESIN_N pin of QCM6490</text>
<text x="22" y="116.5">meeting its max transition (rise/fall) time of 200 ns</text>
<text x="422.5" y="115.7">Ensure there is an external 10k pull-up</text>
<text x="422.5" y="119.5">placeholder (DNI) on the SDC2_CMD for SD card.</text>
<text x="516.2" y="115.7">resistor</text>
<text x="422.5" y="128.1">single 45</text>
<text x="422.5" y="131.9">Ω</text>
<text x="425.2" y="200.8">diff 90</text>
<text x="425.2" y="204.6">Ω</text>
<text x="425.2" y="217.3">AUX</text>
<text x="425.2" y="233.7">lane_0_1</text>
<text x="452.7" y="233.7">DP0</text>
<text x="471.9" y="239.2">diff 85</text>
<text x="425.2" y="244.7">lane_0_0</text>
<text x="452.7" y="244.7">DP1</text>
<text x="471.9" y="243">Ω</text>
<text x="425.2" y="261.1">lane_1_1</text>
<text x="452.7" y="261.1">RX</text>
<text x="471.9" y="263.9">diff 85</text>
<text x="471.9" y="267.7">Ω</text>
<text x="19.3" y="272.1">CAD Note:</text>
<text x="19.3" y="275.9">Place the resistors connected to the REXT pins near to MSM</text>
<text x="425.2" y="274.8">lane_1_0</text>
<text x="452.7" y="274.8">TX</text>
<text x="19.3" y="279.7">and route away from noisy siganls.</text>
<text x="428" y="305">CAD Note:</text>
<text x="428" y="308.8">PLACE SPMI resistors close to QCM</text>
<text x="428" y="312.6">Route the SPMI signals in Daisy Chain/Start routing</text>
<text x="428" y="316.4">from MSM to the PMICS to avoid stubs.</text>
</g>
<g font-size="3.8" fill="#f00">
<text x="131.3" y="132.2">unconnected for native mode</text>
<text x="410.2" y="325.6">diff 90</text>
<text x="410.2" y="329.4">Ω</text>
</g>
<g font-size="3.6" fill="#00f">
<text x="27.5" y="359.6">Place away from PMIC and heat-sources</text>
<text x="122.1" y="359.6">Place near to the QCM about 1cm and put into the shielding</text>
</g>
<g font-size="3.3" fill="#00f">
<text x="86.2" y="378.3">t</text>
<text x="201.4" y="379.6">t</text>
</g>
<g font-size="3.3">
<text x="502.1" y="403.8">RADXA DRAGON Q6A</text>
<text x="502.1" y="409.3">QCM6490_CONTROL</text>
</g>
<g font-size="2.5" fill="#000080">
<text x="222.2" y="69.5">U1A</text>
<text x="334.7" y="87.3">R209</text>
<text x="348.4" y="87.3">22R 1%</text>
<text x="145.5" y="103.8">R1</text>
<text x="159.2" y="103.8">0R 1%</text>
<text x="178.4" y="109.3">C1</text>
<text x="178.4" y="112">22NF 25V(NC)</text>
<text x="340.2" y="147.7">R2</text>
<text x="353.9" y="147.7">22R 1%</text>
<text x="170.1" y="194.3">R3</text>
<text x="183.9" y="194.3">1K 1%(NC)</text>
<text x="140" y="290.3">R4</text>
<text x="153.7" y="290.3">100R 1%</text>
<text x="140" y="295.8">R5</text>
<text x="153.7" y="295.8">100R 1%</text>
<text x="342.9" y="306.8">C2</text>
<text x="342.9" y="309.5">33PF 50V(NC)</text>
<text x="364.9" y="306.8">C3</text>
<text x="364.9" y="309.5">33PF 50V(NC)</text>
<text x="222.2" y="333.1">QCS6490</text>
<text x="89.2" y="372.6">RT1</text>
<text x="89.2" y="376.7">100K 1%</text>
<text x="204.4" y="374">RT2</text>
<text x="204.4" y="378.1">100K 1%</text>
</g>
<g font-size="2.5" fill="#f00">
<text x="106.5" y="83.2">[17]</text>
<text x="113.6" y="83.2">LN_BB_CLK1_SM</text>
<text x="384.4" y="83.2">EMMC_STRB</text>
<text x="402.5" y="83.2">[16]</text>
<text x="387.4" y="88.4">EMMC_CLK</text>
<text x="403.9" y="88.4">[16]</text>
<text x="114.7" y="94.2">[17]</text>
<text x="121.8" y="94.2">SLEEP_CLK</text>
<text x="387.4" y="94.2">EMMC_CMD</text>
<text x="404.7" y="94.2">[16]</text>
<text x="386.3" y="99.7">EMMC_D0</text>
<text x="401.1" y="99.7">[16]</text>
<text x="94.1" y="105.2">[17]</text>
<text x="101.3" y="105.2">SM_RESIN_N</text>
<text x="187.2" y="103.5">SM_RESIN_N_R</text>
<text x="387.4" y="105.2">EMMC_D1</text>
<text x="402.2" y="105.2">[16]</text>
<text x="387.4" y="110.7">EMMC_D2</text>
<text x="402.2" y="110.7">[16]</text>
<text x="389" y="116.1">EMMC_D3</text>
<text x="403.9" y="116.1">[16]</text>
<text x="389" y="121.6">EMMC_D4</text>
<text x="403.9" y="121.6">[16]</text>
<text x="90.8" y="130.1">[16,26]</text>
<text x="101.6" y="130.1">SM_RESOUT_N</text>
<text x="389" y="127.1">EMMC_D5</text>
<text x="403.9" y="127.1">[16]</text>
<text x="387.4" y="132.6">EMMC_D6</text>
<text x="402.2" y="132.6">[16]</text>
<text x="100.7" y="143.8">[17]</text>
<text x="107.9" y="143.8">PS_HOLD</text>
<text x="387.4" y="138.1">EMMC_D7</text>
<text x="402.2" y="138.1">[16]</text>
<text x="321.6" y="147.4">SDC2_CLK_R</text>
<text x="383.5" y="149.3">SDC2_CLK</text>
<text x="399.5" y="149.3">[16]</text>
<text x="383.5" y="154.8">SDC2_CMD</text>
<text x="400.3" y="154.8">[16]</text>
<text x="389" y="160.3">SDC2_DATA_0</text>
<text x="409.3" y="160.3">[16]</text>
<text x="389" y="165.8">SDC2_DATA_1</text>
<text x="409.3" y="165.8">[16]</text>
<text x="389" y="171.3">SDC2_DATA_2</text>
<text x="409.3" y="171.3">[16]</text>
<text x="389" y="176.7">SDC2_DATA_3</text>
<text x="409.3" y="176.7">[16]</text>
<text x="112" y="204.2">[16]</text>
<text x="112" y="209.7">[16]</text>
<text x="119.1" y="204.2">UFS_RESET</text>
<text x="119.1" y="209.7">UFS_REF_CLK</text>
<text x="112" y="217.6">[16]</text>
<text x="119.1" y="217.6">UFS_RX0_P</text>
<text x="112" y="223.1">[16]</text>
<text x="119.1" y="223.1">UFS_RX0_M</text>
<text x="112" y="228.9">[16]</text>
<text x="119.1" y="228.9">UFS_TX0_P</text>
<text x="112" y="234.4">[16]</text>
<text x="119.1" y="234.4">UFS_TX0_M</text>
<text x="112" y="242.3">[16]</text>
<text x="119.1" y="242.3">UFS_RX1_P</text>
<text x="112" y="247.8">[16]</text>
<text x="119.1" y="247.8">UFS_RX1_M</text>
<text x="112" y="253.6">[16]</text>
<text x="119.1" y="253.6">UFS_TX1_P</text>
<text x="112" y="259">[16]</text>
<text x="119.1" y="259">UFS_TX1_M</text>
<text x="167.9" y="290.1">QCM_REFGEN_REXT0</text>
<text x="428" y="292">SPMI_CLK</text>
<text x="443.1" y="292">[17,18,22,36]</text>
<text x="167.9" y="295.6">QCM_REFGEN_REXT1</text>
<text x="428" y="297.5">SPMI_DATA</text>
<text x="444.7" y="297.5">[17,18,22,36]</text>
<text x="27.8" y="366.1">[18]</text>
<text x="34.9" y="366.1">QUIET_THERM</text>
<text x="138.9" y="366.1">[18]</text>
<text x="146" y="366.1">MSM_THERM</text>
</g>
<g font-size="2.5">
<text x="214.2" y="81.7">BR43</text>
<text x="312" y="81.7">G1</text>
<text x="312" y="87.2">G3</text>
<text x="216" y="92.7">B46</text>
<text x="312" y="92.7">H4</text>
<text x="345.9" y="92.8">2P0201R</text>
<text x="312" y="98.2">D2</text>
<text x="124.9" y="106.3">(PON_RESET_N)</text>
<text x="216" y="103.7">V42</text>
<text x="312" y="103.7">H2</text>
<text x="312" y="109.2">E3</text>
<text x="215.2" y="114.7">W47</text>
<text x="312" y="114.7">C3</text>
<text x="214.2" y="125.6">BR31</text>
<text x="312" y="120.1">F2</text>
<text x="312" y="125.6">E1</text>
<text x="214.3" y="131.1">BP30</text>
<text x="312" y="131.1">J1</text>
<text x="312" y="136.6">J3</text>
<text x="215.9" y="142.1">C47</text>
<text x="312" y="147.6">AT44</text>
<text x="312" y="153.1">AR41</text>
<text x="351.5" y="153.2">2P0201R</text>
<text x="214.2" y="158.6">BR27</text>
<text x="312" y="158.6">AR43</text>
<text x="214.2" y="164">BR29</text>
<text x="312" y="164">AR45</text>
<text x="214.2" y="169.5">BN27</text>
<text x="312" y="169.5">AT46</text>
<text x="214.2" y="175">BN29</text>
<text x="312" y="175">AT42</text>
<text x="214" y="180.5">BM28</text>
<text x="145.5" y="188.6">Pull-down:</text>
<text x="145.5" y="191">to solve unexpected random boot issue</text>
<text x="214.3" y="186">BP28</text>
<text x="312" y="197">BJ27</text>
<text x="215.9" y="202.4">D26</text>
<text x="312" y="202.4">BH28</text>
<text x="216" y="207.9">B26</text>
<text x="312" y="213.4">BK30</text>
<text x="215.9" y="221.7">C25</text>
<text x="216" y="216.2">B24</text>
<text x="312" y="218.9">BM30</text>
<text x="216" y="227.2">E25</text>
<text x="215.9" y="232.6">D24</text>
<text x="312" y="229.9">BM34</text>
<text x="312" y="235.4">BK34</text>
<text x="216" y="240.9">B22</text>
<text x="312" y="240.9">BN33</text>
<text x="215.9" y="246.3">C23</text>
<text x="216" y="251.8">E23</text>
<text x="312" y="246.3">BL33</text>
<text x="215.9" y="257.3">D22</text>
<text x="312" y="257.3">BJ31</text>
<text x="312" y="262.8">BL31</text>
<text x="312" y="268.3">BM32</text>
<text x="217.5" y="273.8">F4</text>
<text x="312" y="273.8">BK32</text>
<text x="214.8" y="279.3">BJ35</text>
<text x="217.3" y="290.2">B2</text>
<text x="312" y="290.2">V44</text>
<text x="214.2" y="295.7">BR35</text>
<text x="312" y="295.7">W43</text>
<text x="214.8" y="306.7">BJ39</text>
<text x="215.4" y="312.2">AG9</text>
<text x="215.7" y="317.7">AE9</text>
<text x="312" y="312.2">BH26</text>
<text x="312" y="317.7">BJ25</text>
<text x="84.5" y="368.5" transform="rotate(-90 84.5 368.5)">1</text>
<text x="199.7" y="369.9" transform="rotate(-90 199.7 369.9)">1</text>
<text x="84.5" y="381.9" transform="rotate(-90 84.5 381.9)">2</text>
<text x="199.7" y="383.3" transform="rotate(-90 199.7 383.3)">2</text>
<text x="457.3" y="403.6">Size</text>
<text x="474.6" y="403.1">Title:</text>
<text x="543.2" y="402.8">REV</text>
<text x="458.2" y="413.8">Date:</text>
<text x="458.7" y="408.9">C</text>
<text x="467.5" y="409.1">Page Name:</text>
<text x="469.1" y="413.8">Friday, September 12, 2025</text>
<text x="513" y="413.8">Sheet</text>
<text x="524" y="413.8">5</text>
<text x="532.2" y="413.8">of</text>
<text x="540.5" y="413.8">37</text>
<text x="543.2" y="408.3">V1.21</text>
</g>
<g font-size="2.5" fill="#004080">
<text x="223.6" y="83.5">CXO</text>
<text x="294.2" y="83.5">SDC1_RCLK</text>
<text x="296" y="89">SDC1_CLK</text>
<text x="223.6" y="94.4">SLEEP_CLK</text>
<text x="295.2" y="94.4">SDC1_CMD</text>
<text x="291.5" y="99.9">SDC1_DATA_0</text>
<text x="223.6" y="105.5">RESIN_N</text>
<text x="291.5" y="105.5">SDC1_DATA_1</text>
<text x="291.5" y="110.9">SDC1_DATA_2</text>
<text x="223.6" y="116.4">RESOUT_N</text>
<text x="291.5" y="116.4">SDC1_DATA_3</text>
<text x="291.5" y="121.9">SDC1_DATA_4</text>
<text x="223.6" y="127.4">MODE_0</text>
<text x="291.5" y="127.4">SDC1_DATA_5</text>
<text x="223.6" y="132.9">MODE_1</text>
<text x="291.5" y="132.9">SDC1_DATA_6</text>
<text x="223.6" y="143.8">PS_HOLD</text>
<text x="291.5" y="138.3">SDC1_DATA_7</text>
<text x="296" y="149.3">SDC2_CLK</text>
<text x="295.2" y="154.8">SDC2_CMD</text>
<text x="223.6" y="160.3">JTAG_SRST_N</text>
<text x="292.8" y="160.3">SDC2_DATA0</text>
<text x="223.6" y="165.8">JTAG_TCK</text>
<text x="292.8" y="165.8">SDC2_DATA1</text>
<text x="223.6" y="171.3">JTAG_TDI</text>
<text x="292.8" y="171.3">SDC2_DATA2</text>
<text x="223.6" y="176.7">JTAG_TDO</text>
<text x="292.8" y="176.7">SDC2_DATA3</text>
<text x="223.6" y="182.2">JTAG_TMS</text>
<text x="223.6" y="187.7">JTAG_TRST_N</text>
<text x="292.4" y="198.7">USB0_HS_DM</text>
<text x="223.6" y="204.2">UFS0_RESET_N</text>
<text x="223.6" y="209.7">UFS0_REFCLK</text>
<text x="292.7" y="204.2">USB0_HS_DP</text>
<text x="288.1" y="215.2">USB0_DP_AUX_P</text>
<text x="223.6" y="217.9">UFS_RX0_P</text>
<text x="287.8" y="220.6">USB0_DP_AUX_M</text>
<text x="223.6" y="223.4">UFS_RX0_M</text>
<text x="223.6" y="228.9">UFS_TX0_P</text>
<text x="288.5" y="231.6">USB0_SS_RX0_P</text>
<text x="223.6" y="234.4">UFS_TX0_M</text>
<text x="288.2" y="237.1">USB0_SS_RX0_M</text>
<text x="223.6" y="242.6">UFS_RX1_P</text>
<text x="288.8" y="242.6">USB0_SS_TX0_P</text>
<text x="223.6" y="248.1">UFS_RX1_M</text>
<text x="288.5" y="248.1">USB0_SS_TX0_M</text>
<text x="223.6" y="253.6">UFS_TX1_P</text>
<text x="223.6" y="259">UFS_TX1_M</text>
<text x="288.5" y="259">USB0_SS_RX1_P</text>
<text x="288.2" y="264.5">USB0_SS_RX1_M</text>
<text x="223.6" y="275.5">DNC_1</text>
<text x="288.5" y="275.5">USB0_SS_TX1_M</text>
<text x="288.8" y="270">USB0_SS_TX1_P</text>
<text x="223.6" y="281">DNC_2</text>
<text x="223.6" y="292">REFGEN_REXT0</text>
<text x="289.2" y="292">PMIC_SPMI_CLK</text>
<text x="223.6" y="297.5">REFGEN_REXT1</text>
<text x="287.4" y="297.5">PMIC_SPMI_DATA</text>
<text x="223.6" y="308.4">DNC_3</text>
<text x="223.6" y="313.9">DNC_4</text>
<text x="292.7" y="313.9">USB1_HS_DP</text>
<text x="223.6" y="319.4">DNC_5</text>
<text x="292.4" y="319.4">USB1_HS_DM</text>
</g>
<g font-size="2.5" fill="#00f">
<text x="389.6" y="198.7">USB0_HS_DM</text>
<text x="409.1" y="198.7">[28]</text>
<text x="389.6" y="204.2">USB0_HS_DP</text>
<text x="408.8" y="204.2">[28]</text>
<text x="389.6" y="215.2">USB0_DP_AUX_P</text>
<text x="413.2" y="215.2">[29]</text>
<text x="389.6" y="220.6">USB0_DP_AUX_M</text>
<text x="413.5" y="220.6">[29]</text>
<text x="389.6" y="231.4">USB0_SS_RX0_P</text>
<text x="412.6" y="231.4">[29]</text>
<text x="389.6" y="236.9">USB0_SS_RX0_M</text>
<text x="412.9" y="236.9">[29]</text>
<text x="389.6" y="242.6">USB0_SS_TX0_P</text>
<text x="412.1" y="242.6">[29]</text>
<text x="389.6" y="248.1">USB0_SS_TX0_M</text>
<text x="412.4" y="248.1">[29]</text>
<text x="389.6" y="258.8">USB0_SS_RX1_P</text>
<text x="412.6" y="258.8">[28]</text>
<text x="389.6" y="264.3">USB0_SS_RX1_M</text>
<text x="412.9" y="264.3">[28]</text>
<text x="389.6" y="275.5">USB0_SS_TX1_M</text>
<text x="389.6" y="270">USB0_SS_TX1_P</text>
<text x="412.1" y="270">[28]</text>
<text x="412.4" y="275.5">[28]</text>
<text x="370.4" y="324.9">USB1_HS_DP</text>
<text x="389.6" y="324.9">[28]</text>
<text x="370.4" y="330.4">USB1_HS_DM</text>
<text x="389.8" y="330.4">[28]</text>
</g>
<g font-size="2">
<text x="57.7" y="2.1">5</text>
<text x="167.4" y="2.1">4</text>
<text x="277.1" y="2.1">3</text>
<text x="386.8" y="2.1">2</text>
<text x="496.6" y="2.1">1</text>
<text x=".8" y="56">D</text>
<text x="552.2" y="56">D</text>
<text x=".8" y="158.9">C</text>
<text x="552.2" y="158.9">C</text>
<text x=".8" y="261.7">B</text>
<text x="552.2" y="261.7">B</text>
<text x=".8" y="364.6">A</text>
<text x="552.2" y="364.6">A</text>
<text x="57.7" y="416.3">5</text>
<text x="167.4" y="416.3">4</text>
<text x="277.1" y="416.3">3</text>
<text x="386.8" y="416.3">2</text>
<text x="496.6" y="416.3">1</text>
</g>
</svg>
